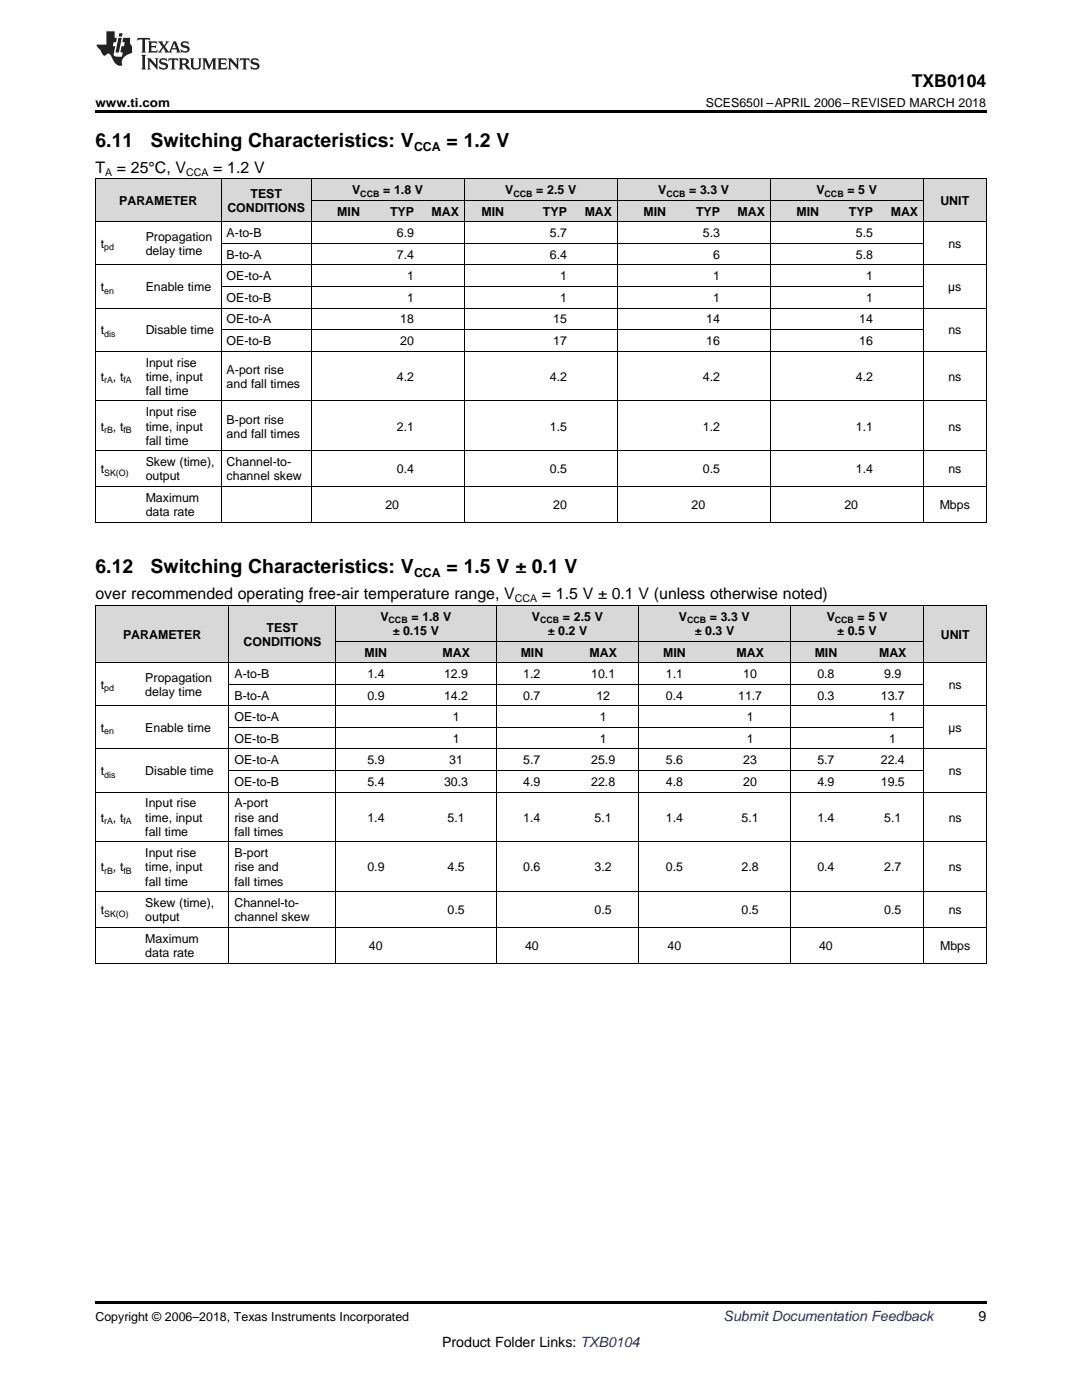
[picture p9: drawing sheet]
<svg xmlns="http://www.w3.org/2000/svg" width="216mm" height="279mm" viewBox="0 0 216 279" stroke-linecap="round" stroke-linejoin="round" font-family="sans-serif">
<g fill="#d8d8d8">
<path d="M19 120.9h8.9v11.4h-8.9z"/>
<path d="M27.9 120.9h17.8v11.4h-17.8z"/>
<path d="M45.7 120.9h21.3v11.4h-21.3z"/>
<path d="M184.4 120.9h12.4v11.4h-12.4z"/>
<path d="M67 128h16v4.3h-16z"/>
<path d="M83 128h16.1v4.3h-16.1z"/>
<path d="M99.1 128h14.2v4.3h-14.2z"/>
<path d="M113.3 128h14.2v4.3h-14.2z"/>
<path d="M127.5 128h14.2v4.3h-14.2z"/>
<path d="M141.7 128h16v4.3h-16z"/>
<path d="M157.7 128h14.2v4.3h-14.2z"/>
<path d="M171.9 128h12.5v4.3h-12.5z"/>
<path d="M67 120.9h16v7.1h-16z"/>
<path d="M83 120.9h16.1v7.1h-16.1z"/>
<path d="M99.1 120.9h14.2v7.1h-14.2z"/>
<path d="M113.3 120.9h14.2v7.1h-14.2z"/>
<path d="M127.5 120.9h14.2v7.1h-14.2z"/>
<path d="M141.7 120.9h16v7.1h-16z"/>
<path d="M157.7 120.9h14.2v7.1h-14.2z"/>
<path d="M171.9 120.9h12.5v7.1h-12.5z"/>
<path d="M19 35.7h9v8.6h-9z"/>
<path d="M28 35.7h16.2v8.6h-16.2z"/>
<path d="M44.2 35.7h17.9v8.6h-17.9z"/>
<path d="M184.3 35.7h12.5v8.6h-12.5z"/>
<path d="M62.1 40h10.8v4.3h-10.8z"/>
<path d="M72.9 40h10.8v4.3h-10.8z"/>
<path d="M83.7 40h9v4.3h-9z"/>
<path d="M92.7 40h8.9v4.3h-8.9z"/>
<path d="M101.6 40h12.6v4.3h-12.6z"/>
<path d="M114.2 40h9v4.3h-9z"/>
<path d="M123.2 40h10.8v4.3h-10.8z"/>
<path d="M134 40h10.7v4.3h-10.7z"/>
<path d="M144.7 40h9v4.3h-9z"/>
<path d="M153.7 40h10.8v4.3h-10.8z"/>
<path d="M164.5 40h10.8v4.3h-10.8z"/>
<path d="M175.3 40h9v4.3h-9z"/>
<path d="M62.1 35.7h10.8v4.3h-10.8z"/>
<path d="M72.9 35.7h10.8v4.3h-10.8z"/>
<path d="M83.7 35.7h9v4.3h-9z"/>
<path d="M92.7 35.7h8.9v4.3h-8.9z"/>
<path d="M101.6 35.7h12.6v4.3h-12.6z"/>
<path d="M114.2 35.7h9v4.3h-9z"/>
<path d="M123.2 35.7h10.8v4.3h-10.8z"/>
<path d="M134 35.7h10.7v4.3h-10.7z"/>
<path d="M144.7 35.7h9v4.3h-9z"/>
<path d="M153.7 35.7h10.8v4.3h-10.8z"/>
<path d="M164.5 35.7h10.8v4.3h-10.8z"/>
<path d="M175.3 35.7h9v4.3h-9z"/>
</g>
<g fill="#000">
<path d="M19 22h177.8v.5h-177.8zM19 104.2l.2 .1zM44.1 104.2l.1 .1zM62 104.2l.1 .1zM72.8 104.2l.1 .1zM83.6 104.2l.1 .1zM92.6 104.2l.1 .1zM101.5 104.2l.1 .1zM114.1 104.2l.1 .1zM123.1 104.2l.1 .1zM133.9 104.2l.1 .1zM144.6 104.2l.1 .1z"/>
<path d="M153.6 104.2l.1 .1zM164.4 104.2l.1 .1zM175.2 104.2l.1 .1zM184.1 104.2l.2 .1zM196.7 104.2l.1 .1zM19 259.7h177.8v.5h-177.8z"/>
</g>
<g fill="none" stroke="#000" stroke-width=".2">
<path d="M19 35.6h177.8M19.1 35.7v68.6M44.1 35.7v68.6M62.1 35.7v68.6M62.1 40h122.2M92.6 35.7v68.6M123.1 35.7v68.6M153.7 35.7v68.6M184.2 35.7v68.6M196.8 35.7v68.6M19 52.9h177.8M19 44.3h177.8"/>
<path d="M44.2 57.2h140.1M44.2 48.6h140.1M19 70.1h177.8M19 61.5h177.8M44.2 65.8h140.1M19 97.1h177.8M19 90h177.8M19 80h177.8M19 104.2h177.8M19 132.2h177.8M19 120.8h177.8M19.1 120.9v71.4"/>
<path d="M45.7 120.9v71.4M45.7 136.5h138.7M67 120.9v71.4M67 127.9h117.4M99 120.9v71.4M127.4 120.9v71.4M157.7 120.9v71.4M184.3 120.9v71.4M196.8 120.9v71.4M19 158.1h177.8M19 149.5h177.8M19 140.8h177.8"/>
<path d="M45.7 153.8h138.7M45.7 145.2h138.7M19 178h177.8M19 168h177.8M19 192.2h177.8M19 185.1h177.8"/>
</g>
<g fill="#231f20">
<path d="M27.5 7.6l-.1 .5 .4-.2h.6v.1v2.1l-.2 .4h1l-.3-.4v-2.1l.1-.1h.5l.5 .2-.2-.5zM29.5 8.3l.2 .3v1.5l-.2 .4h1.8l.2-.6a1.04 1.04 0 0 1-1.3 .2v-.7h.6l.3 .2v-.6l-.3 .2h-.6v-.6l.8-.1 .4 .3-.2-.5zM31.5 8.3l.9 1.1-.9 1.1h.8l-.2-.2 .5-.7 .4 .7-.2 .2h1.5l-.1-.2 .1-.4h.9l.1 .4-.2 .2h1l-.3-.3-.7-1.9h-.5l-.9 2-.8-1 .9-1h-.8l.1 .3-.3 .5-.4-.6 .2-.2zM34.7 8.6l.4 1h-.7zM36.3 8.4a.63 .63 0 0 0-.2 .7 .63 .63 0 0 0 .6 .4l.6 .2 .1 .2a.75 .75 0 0 1-.7 .4 .75 .75 0 0 1-.6-.5l.1 .7 .1-.1a1.11 1.11 0 0 0 1.5-.6 1.13 1.13 0 0 0-1.2-.8l-.1-.4a1.04 1.04 0 0 1 1.2 .2l-.2-.5-.1 .1-.5-.2zM28.2 10.9l.2 .4v2.2l-.2 .4h1l-.3-.4v-2.2l.3-.4zM29.3 11.6l.3 .4v1.5l-.3 .4h.8l-.2-.4v-1.3l1.5 1.7v-1.9l.2-.4h-.7l.2 .4v.9l-1.1-1.3zM32 11.8a.62 .62 0 0 0-.2 .7 .62 .62 0 0 0 .6 .4l.6 .1 .1 .3a.76 .76 0 0 1-.7 .3 .76 .76 0 0 1-.6-.4l.1 .7 .1-.1a1.11 1.11 0 0 0 1.5-.6 1.13 1.13 0 0 0-1.2-.8l-.1-.4a1.04 1.04 0 0 1 1.2 .2l-.2-.6-.1 .1-.5-.1zM33.7 11.6l-.2 .6a.61 .61 0 0 1 .8-.3v1.6l-.2 .4h.9l-.2-.4v-1.6a.63 .63 0 0 1 .8 .3l-.2-.6zM35.6 11.6l.3 .4v1.5l-.3 .4h1l-.2-.2v-.8l.5 .2a.76 .76 0 0 0 1.2 .7l-1-1a.58 .58 0 0 0 .6-.5 .58 .58 0 0 0-.5-.6zM36.4 11.9h.1a.45 .45 0 0 1 .5 .1 .45 .45 0 0 1 .1 .5l-.7 .2zM37.9 11.6l.2 .2a2.17 2.17 0 0 0 .3 1.9 .99 .99 0 0 0 1.6-.6v-1.1l.2-.4h-.7l.2 .2a1.92 1.92 0 0 1-.2 1.8 .6 .6 0 0 1-.9-.5v-1.1l.2-.4zM40.4 11.6l.2 .4v1.5l-.2 .4h.7l-.2-.4v-1.4l.8 1.8 .8-1.8v1.4l-.2 .4h.9l-.2-.4v-1.5l.2-.4h-.8l-.6 1.5-.6-1.5zM43.4 11.6l.2 .4v1.5l-.2 .4h1.8l.2-.6a1.04 1.04 0 0 1-1.3 .1v-.6h.5l.4 .2v-.6l-.4 .2h-.5v-.7h.8l.3 .3-.1-.6zM45.5 11.6l.2 .4v1.5l-.2 .4h.7l-.2-.4v-1.3l1.5 1.7v-1.9l.2-.4h-.7l.2 .4v.9l-1.1-1.3zM47.9 11.6l-.1 .6a.61 .61 0 0 1 .8-.3v1.6l-.3 .4h1l-.3-.4 .1-1.6a.63 .63 0 0 1 .7 .3l-.1-.6zM50.2 11.8a.62 .62 0 0 0-.2 .7 .62 .62 0 0 0 .6 .4l.6 .1 .2 .3a.76 .76 0 0 1-.8 .3 .76 .76 0 0 1-.6-.4l.1 .7 .2-.1a1.11 1.11 0 0 0 1.5-.6 1.13 1.13 0 0 0-1.3-.8l-.1-.4a1.04 1.04 0 0 1 1.2 .2l-.1-.6-.2 .1-.5-.1z"/>
<path d="M21.2 6.3v2.6h-1.9l.1 .4 .7 .9a.91 .91 0 0 0 1 .8 .56 .56 0 0 1 .5-.3 .56 .56 0 0 1 .5 .3l.4 .8a1.53 1.53 0 0 0 1.9 1.2 1.54 1.54 0 0 1 1-2.1l.9-.3v-1.4a1.52 1.52 0 0 1-.3-1.6h-1.4l-.2 .8h.5l-.2 .8h-.4l-.2 1v.2l.4 .1-.2 .8a1.93 1.93 0 0 1-1.6-.3l.3-1.8h-.5l.2-.8h.4l.2-.8h-.4v-1.3zM23.6 7.6l-.6 2.9h.7l.6-2.9zM23.8 6.6l-.1 .7h.6l.2-.7z"/>
</g>
<g font-size="3.9">
<text x="19" y="29.3">6.11</text>
<text x="30.1" y="29.3">Switching Characteristics: V</text>
<text x="89.1" y="29.3">= 1.2 V</text>
<text x="19" y="114.4">6.12</text>
<text x="30.1" y="114.4">Switching Characteristics: V</text>
<text x="89.1" y="114.4">= 1.5 V ± 0.1 V</text>
</g>
<text font-size="3.5" x="181.9" y="17.3">TXB0104</text>
<g font-size="3.2">
<text x="19" y="34.4">T</text>
<text x="23.3" y="34.4">= 25°C, V</text>
<text x="42.5" y="34.4">= 1.2 V</text>
<text x="19" y="119.6">over recommended operating free-air temperature range, V</text>
<text x="108.1" y="119.6">= 1.5 V ± 0.1 V (unless otherwise noted)</text>
</g>
<text font-size="2.8" fill="#0000c8" x="144.4" y="263.6">Submit Documentation Feedback</text>
<g font-size="2.8">
<text x="195.3" y="263.6">9</text>
<text x="88.2" y="268.9">Product Folder Links: TXB0104</text>
</g>
<g font-size="2.5">
<text x="19" y="21.4">www.ti.com</text>
<text x="140.8" y="21.4">SCES650I –APRIL 2006–REVISED MARCH 2018</text>
<text x="82.6" y="30.1">CCA</text>
<text x="23.8" y="40.9">PARAMETER</text>
<text x="50" y="39.5">TEST</text>
<text x="70.3" y="38.7">V</text>
<text x="76.4" y="38.7">= 1.8 V</text>
<text x="100.8" y="38.7">V</text>
<text x="107" y="38.7">= 2.5 V</text>
<text x="131.3" y="38.7">V</text>
<text x="137.5" y="38.7">= 3.3 V</text>
<text x="162.9" y="38.7">V</text>
<text x="169.1" y="38.7">= 5 V</text>
<text x="187.6" y="40.9">UNIT</text>
<text x="45.2" y="47.3">A-to-B</text>
<text x="45.4" y="42.3">CONDITIONS</text>
<text x="67.3" y="43">MIN</text>
<text x="77.8" y="43">TYP</text>
<text x="79.2" y="47.3">6.9</text>
<text x="86.1" y="43">MAX</text>
<text x="96.1" y="43">MIN</text>
<text x="108.3" y="43">TYP</text>
<text x="109.7" y="47.3">5.7</text>
<text x="116.7" y="43">MAX</text>
<text x="128.4" y="43">MIN</text>
<text x="138.9" y="43">TYP</text>
<text x="140.3" y="47.3">5.3</text>
<text x="147.2" y="43">MAX</text>
<text x="158.9" y="43">MIN</text>
<text x="169.4" y="43">TYP</text>
<text x="170.8" y="47.3">5.5</text>
<text x="177.7" y="43">MAX</text>
<text x="20.1" y="49.5">t</text>
<text x="29.1" y="48.1">Propagation</text>
<text x="29.1" y="50.9">delay time</text>
<text x="45.2" y="51.6">B-to-A</text>
<text x="79.2" y="51.6">7.4</text>
<text x="109.7" y="51.6">6.4</text>
<text x="142.3" y="51.6">6</text>
<text x="170.8" y="51.6">5.8</text>
<text x="189.2" y="49.5">ns</text>
<text x="20.1" y="58.1">t</text>
<text x="29.1" y="58.1">Enable time</text>
<text x="45.2" y="56">OE-to-A</text>
<text x="81.2" y="56">1</text>
<text x="111.8" y="56">1</text>
<text x="142.3" y="56">1</text>
<text x="172.8" y="56">1</text>
<text x="189.2" y="58.1">µs</text>
<text x="45.2" y="60.3">OE-to-B</text>
<text x="45.2" y="64.6">OE-to-A</text>
<text x="79.9" y="64.6">18</text>
<text x="81.2" y="60.3">1</text>
<text x="110.4" y="64.6">15</text>
<text x="111.8" y="60.3">1</text>
<text x="140.9" y="64.6">14</text>
<text x="142.3" y="60.3">1</text>
<text x="171.4" y="64.6">14</text>
<text x="172.8" y="60.3">1</text>
<text x="20.1" y="66.7">t</text>
<text x="29.1" y="66.7">Disable time</text>
<text x="45.2" y="68.9">OE-to-B</text>
<text x="79.9" y="68.9">20</text>
<text x="110.4" y="68.9">17</text>
<text x="140.9" y="68.9">16</text>
<text x="171.4" y="68.9">16</text>
<text x="189.2" y="66.7">ns</text>
<text x="20.1" y="76">t</text>
<text x="22.5" y="76">, t</text>
<text x="29.1" y="73.2">Input rise</text>
<text x="29.1" y="76">time, input</text>
<text x="45.2" y="74.6">A-port rise</text>
<text x="45.2" y="77.4">and fall times</text>
<text x="79.2" y="76">4.2</text>
<text x="109.7" y="76">4.2</text>
<text x="140.3" y="76">4.2</text>
<text x="170.8" y="76">4.2</text>
<text x="189.2" y="76">ns</text>
<text x="29.1" y="78.8">fall time</text>
<text x="29.1" y="83.1">Input rise</text>
<text x="20.1" y="85.9">t</text>
<text x="22.5" y="85.9">, t</text>
<text x="29.1" y="85.9">time, input</text>
<text x="29.1" y="88.8">fall time</text>
<text x="45.2" y="84.5">B-port rise</text>
<text x="45.2" y="87.3">and fall times</text>
<text x="79.2" y="85.9">2.1</text>
<text x="109.7" y="85.9">1.5</text>
<text x="140.3" y="85.9">1.2</text>
<text x="170.8" y="85.9">1.1</text>
<text x="189.2" y="85.9">ns</text>
<text x="20.1" y="94.5">t</text>
<text x="29.1" y="93.1">Skew (time),</text>
<text x="29.1" y="95.9">output</text>
<text x="45.2" y="93.1">Channel-to-</text>
<text x="45.2" y="95.9">channel skew</text>
<text x="79.2" y="94.5">0.4</text>
<text x="109.7" y="94.5">0.5</text>
<text x="140.3" y="94.5">0.5</text>
<text x="170.8" y="94.5">1.4</text>
<text x="189.2" y="94.5">ns</text>
<text x="29.1" y="100.2">Maximum</text>
<text x="76.9" y="101.6">20</text>
<text x="110.4" y="101.6">20</text>
<text x="138" y="101.6">20</text>
<text x="168.5" y="101.6">20</text>
<text x="187.5" y="101.6">Mbps</text>
<text x="29.1" y="103">data rate</text>
<text x="82.6" y="115.2">CCA</text>
<text x="75.9" y="123.9">V</text>
<text x="82.1" y="123.9">=</text>
<text x="84.3" y="123.9">1.8 V</text>
<text x="106.2" y="123.9">V</text>
<text x="112.3" y="123.9">=</text>
<text x="114.5" y="123.9">2.5 V</text>
<text x="135.5" y="123.9">V</text>
<text x="141.6" y="123.9">= 3.3 V</text>
<text x="165" y="123.9">V</text>
<text x="171.1" y="123.9">=</text>
<text x="173.3" y="123.9">5 V</text>
<text x="24.6" y="127.5">PARAMETER</text>
<text x="48.6" y="128.9">CONDITIONS</text>
<text x="53.2" y="126">TEST</text>
<text x="72.7" y="131">MIN</text>
<text x="78.4" y="126.7">± 0.15 V</text>
<text x="88.3" y="131">MAX</text>
<text x="103.9" y="131">MIN</text>
<text x="109.3" y="126.7">± 0.2 V</text>
<text x="117.6" y="131">MAX</text>
<text x="132.3" y="131">MIN</text>
<text x="138.6" y="126.7">± 0.3 V</text>
<text x="147" y="131">MAX</text>
<text x="162.6" y="131">MIN</text>
<text x="167.1" y="126.7">± 0.5</text>
<text x="173.3" y="126.7">V</text>
<text x="175.4" y="131">MAX</text>
<text x="187.7" y="127.5">UNIT</text>
<text x="20.1" y="137.5">t</text>
<text x="29" y="136.1">Propagation</text>
<text x="46.8" y="135.3">A-to-B</text>
<text x="73.3" y="135.3">1.4</text>
<text x="88.6" y="135.3">12.9</text>
<text x="104.4" y="135.3">1.2</text>
<text x="118" y="135.3">10.1</text>
<text x="132.9" y="135.3">1.1</text>
<text x="148.3" y="135.3">10</text>
<text x="163.1" y="135.3">0.8</text>
<text x="176.4" y="135.3">9.9</text>
<text x="189.3" y="137.5">ns</text>
<text x="29" y="138.9">delay time</text>
<text x="46.8" y="139.6">B-to-A</text>
<text x="46.8" y="143.9">OE-to-A</text>
<text x="73.3" y="139.6">0.9</text>
<text x="88.6" y="139.6">14.2</text>
<text x="90.3" y="143.9">1</text>
<text x="104.4" y="139.6">0.7</text>
<text x="119" y="139.6">12</text>
<text x="119.7" y="143.9">1</text>
<text x="132.9" y="139.6">0.4</text>
<text x="147.3" y="139.6">11.7</text>
<text x="149" y="143.9">1</text>
<text x="163.1" y="139.6">0.3</text>
<text x="175.8" y="139.6">13.7</text>
<text x="177.4" y="143.9">1</text>
<text x="20.1" y="146.1">t</text>
<text x="29" y="146.1">Enable time</text>
<text x="46.8" y="148.2">OE-to-B</text>
<text x="90.3" y="148.2">1</text>
<text x="119.7" y="148.2">1</text>
<text x="149" y="148.2">1</text>
<text x="177.4" y="148.2">1</text>
<text x="189.3" y="146.1">µs</text>
<text x="20.1" y="154.7">t</text>
<text x="29" y="154.7">Disable time</text>
<text x="46.8" y="152.5">OE-to-A</text>
<text x="73.3" y="152.5">5.9</text>
<text x="89.6" y="152.5">31</text>
<text x="104.4" y="152.5">5.7</text>
<text x="118" y="152.5">25.9</text>
<text x="132.9" y="152.5">5.6</text>
<text x="148.3" y="152.5">23</text>
<text x="163.1" y="152.5">5.7</text>
<text x="175.8" y="152.5">22.4</text>
<text x="189.3" y="154.7">ns</text>
<text x="29" y="161.1">Input rise</text>
<text x="46.8" y="156.8">OE-to-B</text>
<text x="46.8" y="161.1">A-port</text>
<text x="73.3" y="156.8">5.4</text>
<text x="88.6" y="156.8">30.3</text>
<text x="104.4" y="156.8">4.9</text>
<text x="118" y="156.8">22.8</text>
<text x="132.9" y="156.8">4.8</text>
<text x="148.3" y="156.8">20</text>
<text x="163.1" y="156.8">4.9</text>
<text x="175.8" y="156.8">19.5</text>
<text x="20.1" y="164">t</text>
<text x="22.5" y="164">, t</text>
<text x="29" y="164">time, input</text>
<text x="29" y="166.8">fall time</text>
<text x="46.8" y="164">rise and</text>
<text x="46.8" y="166.8">fall times</text>
<text x="73.3" y="164">1.4</text>
<text x="89.3" y="164">5.1</text>
<text x="104.4" y="164">1.4</text>
<text x="118.6" y="164">5.1</text>
<text x="132.9" y="164">1.4</text>
<text x="148" y="164">5.1</text>
<text x="163.1" y="164">1.4</text>
<text x="176.4" y="164">5.1</text>
<text x="189.3" y="164">ns</text>
<text x="20.1" y="173.9">t</text>
<text x="22.5" y="173.9">, t</text>
<text x="29" y="171.1">Input rise</text>
<text x="29" y="173.9">time, input</text>
<text x="46.8" y="171.1">B-port</text>
<text x="46.8" y="173.9">rise and</text>
<text x="73.3" y="173.9">0.9</text>
<text x="89.3" y="173.9">4.5</text>
<text x="104.4" y="173.9">0.6</text>
<text x="118.6" y="173.9">3.2</text>
<text x="132.9" y="173.9">0.5</text>
<text x="148" y="173.9">2.8</text>
<text x="163.1" y="173.9">0.4</text>
<text x="176.4" y="173.9">2.7</text>
<text x="189.3" y="173.9">ns</text>
<text x="29" y="176.7">fall time</text>
<text x="46.8" y="176.7">fall times</text>
<text x="20.1" y="182.5">t</text>
<text x="29" y="181">Skew (time),</text>
<text x="29" y="183.9">output</text>
<text x="46.8" y="181">Channel-to-</text>
<text x="46.8" y="183.9">channel skew</text>
<text x="89.3" y="182.5">0.5</text>
<text x="118.6" y="182.5">0.5</text>
<text x="148" y="182.5">0.5</text>
<text x="176.4" y="182.5">0.5</text>
<text x="189.3" y="182.5">ns</text>
<text x="29" y="188.2">Maximum</text>
<text x="29" y="191">data rate</text>
<text x="73.6" y="189.6">40</text>
<text x="104.8" y="189.6">40</text>
<text x="133.2" y="189.6">40</text>
<text x="163.4" y="189.6">40</text>
<text x="187.6" y="189.6">Mbps</text>
<text x="19" y="263.6">Copyright © 2006–2018, Texas Instruments Incorporated</text>
</g>
<g font-size="2.1">
<text x="21" y="35.1">A</text>
<text x="37.1" y="35.1">CCA</text>
<text x="102.7" y="120.2">CCA</text>
</g>
<g font-size="1.8">
<text x="71.9" y="39.2">CCB</text>
<text x="102.4" y="39.2">CCB</text>
<text x="133" y="39.2">CCB</text>
<text x="164.5" y="39.2">CCB</text>
<text x="20.8" y="50">pd</text>
<text x="20.8" y="58.6">en</text>
<text x="20.8" y="67.2">dis</text>
<text x="20.8" y="76.5">rA</text>
<text x="24.6" y="76.5">fA</text>
<text x="20.8" y="86.4">rB</text>
<text x="24.6" y="86.4">fB</text>
<text x="20.8" y="95">SK(O)</text>
<text x="77.5" y="124.4">CCB</text>
<text x="107.8" y="124.4">CCB</text>
<text x="137.1" y="124.4">CCB</text>
<text x="166.6" y="124.4">CCB</text>
<text x="20.8" y="138">pd</text>
<text x="20.8" y="146.6">en</text>
<text x="20.8" y="155.2">dis</text>
<text x="20.8" y="164.5">rA</text>
<text x="24.6" y="164.5">fA</text>
<text x="20.8" y="174.4">rB</text>
<text x="24.6" y="174.4">fB</text>
<text x="20.8" y="183">SK(O)</text>
</g>
</svg>
